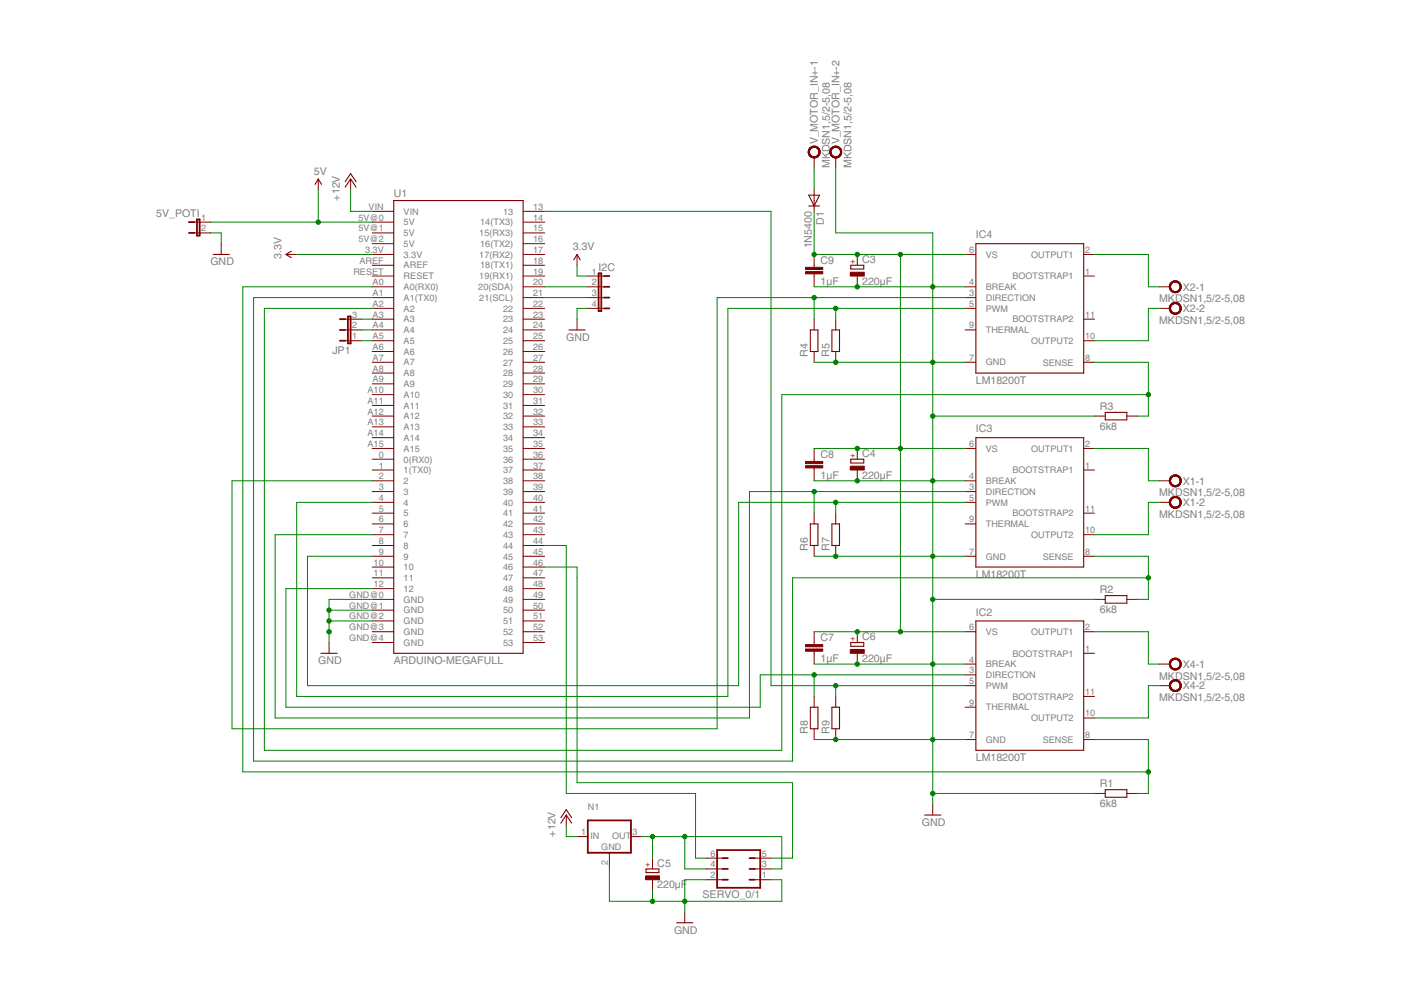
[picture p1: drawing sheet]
<svg xmlns="http://www.w3.org/2000/svg" width="297mm" height="210mm" viewBox="0 0 297 210" stroke-linecap="round" stroke-linejoin="round" font-family="sans-serif">
<g fill="#800000" stroke="#800000" stroke-width=".23">
<path d="M83.5 138.5h27.4z"/>
<path d="M110.9 42.5v96z"/>
<path d="M83.5 42.5h27.4z"/>
<path d="M83.5 42.5v96z"/>
<path d="M67.5 38l.7 1.1z"/>
<path d="M67.5 38l-.7 1.1z"/>
<path d="M68.1 138.5h3.4z"/>
<path d="M143.5 195.6h3.4z"/>
<path d="M60.6 54l1.2-.7z"/>
<path d="M60.6 54l1.2 .6z"/>
<path d="M120.6 70h3.5z"/>
<path d="M122.3 54l.7 1.1z"/>
<path d="M122.3 54l-.7 1.1z"/>
<path d="M180.4 57h2.7z"/>
<path d="M183.1 56.2v.8z"/>
<path d="M180.4 56.2v.8z"/>
<path d="M180.4 56.2h2.7z"/>
<path d="M180.4 98.2h2.7z"/>
<path d="M183.1 97.4v.8z"/>
<path d="M180.4 97.4v.8z"/>
<path d="M180.4 97.4h2.7z"/>
<path d="M74.3 38l1.2 1.7z"/>
<path d="M74.3 38l-1.1 1.7z"/>
<path d="M74.3 36.8l1.2 1.7z"/>
<path d="M74.3 36.8l-1.1 1.7z"/>
<path d="M120.1 172.8l1.1 1.7z"/>
<path d="M120.1 172.8l-1.2 1.7z"/>
<path d="M120.1 171.7l1.1 1.7z"/>
<path d="M120.1 171.7l-1.2 1.7z"/>
<path d="M137 185h2.7z"/>
<path d="M139.7 184.2v.8z"/>
<path d="M137 184.2v.8z"/>
<path d="M137 184.2h2.7z"/>
<path d="M206.9 131.7h22.9z"/>
<path d="M229.8 131.7v27.4z"/>
<path d="M206.9 159.1h22.9z"/>
<path d="M206.9 131.7v27.4z"/>
<path d="M234.3 169h4.6z"/>
<path d="M234.3 167.4h4.6z"/>
<path d="M238.9 167.4v1.6z"/>
<path d="M234.3 167.4v1.6z"/>
<path d="M196 172.8h3.5z"/>
<path d="M180.4 137h2.7z"/>
<path d="M183.1 136.2v.8z"/>
<path d="M180.4 136.2v.8z"/>
<path d="M180.4 136.2h2.7z"/>
<path d="M171.5 41.4l1.1 2.3z"/>
<path d="M173.8 41.4l-1.2 2.3z"/>
<path d="M172.6 43.7h1.2z"/>
<path d="M171.5 41.4h2.3z"/>
<path d="M171.5 43.7h1.1z"/>
<path d="M206.9 92.8h22.9z"/>
<path d="M229.8 92.8v27.4z"/>
<path d="M206.9 120.2h22.9z"/>
<path d="M206.9 92.8v27.4z"/>
<path d="M206.9 51.7h22.9z"/>
<path d="M229.8 51.7v27.4z"/>
<path d="M206.9 79.1h22.9z"/>
<path d="M206.9 51.7v27.4z"/>
<path d="M234.3 127.9h4.6z"/>
<path d="M234.3 126.3h4.6z"/>
<path d="M238.9 126.3v1.6z"/>
<path d="M234.3 126.3v1.6z"/>
<path d="M234.3 89h4.6z"/>
<path d="M234.3 87.4h4.6z"/>
<path d="M238.9 87.4v1.6z"/>
<path d="M234.3 87.4v1.6z"/>
<path d="M45.2 54h3.4z"/>
<path d="M173.4 70v4.5z"/>
<path d="M171.8 70v4.5z"/>
<path d="M171.8 70h1.6z"/>
<path d="M171.8 74.5h1.6z"/>
<path d="M178 70v4.5z"/>
<path d="M176.4 70v4.5z"/>
<path d="M176.4 70h1.6z"/>
<path d="M176.4 74.5h1.6z"/>
<path d="M173.4 111.1v4.6z"/>
<path d="M171.8 111.1v4.6z"/>
<path d="M171.8 111.1h1.6z"/>
<path d="M171.8 115.7h1.6z"/>
<path d="M178 111.1v4.6z"/>
<path d="M176.4 111.1v4.6z"/>
<path d="M176.4 111.1h1.6z"/>
<path d="M176.4 115.7h1.6z"/>
<path d="M173.4 149.9v4.6z"/>
<path d="M171.8 149.9v4.6z"/>
<path d="M171.8 149.9h1.6z"/>
<path d="M171.8 154.5h1.6z"/>
<path d="M178 149.9v4.6z"/>
<path d="M176.4 149.9v4.6z"/>
<path d="M176.4 149.9h1.6z"/>
<path d="M176.4 154.5h1.6z"/>
</g>
<g fill="#800000" stroke="#800000" stroke-width=".21">
<path d="M78.9 47.1h4.6z"/>
<path d="M78.9 58.5h4.6z"/>
<path d="M78.9 49.4h4.6z"/>
<path d="M78.9 60.8h4.6z"/>
<path d="M78.9 63.1h4.6z"/>
<path d="M78.9 65.4h4.6z"/>
<path d="M78.9 67.7h4.6z"/>
<path d="M78.9 70h4.6z"/>
<path d="M78.9 72.2h4.6z"/>
<path d="M78.9 74.5h4.6z"/>
<path d="M78.9 76.8h4.6z"/>
<path d="M78.9 79.1h4.6z"/>
<path d="M78.9 81.4h4.6z"/>
<path d="M78.9 83.7h4.6z"/>
<path d="M78.9 86h4.6z"/>
<path d="M78.9 88.2h4.6z"/>
<path d="M78.9 90.5h4.6z"/>
<path d="M78.9 92.8h4.6z"/>
<path d="M78.9 95.1h4.6z"/>
<path d="M78.9 99.7h4.6z"/>
<path d="M78.9 101.9h4.6z"/>
<path d="M78.9 104.2h4.6z"/>
<path d="M78.9 106.5h4.6z"/>
<path d="M78.9 108.8h4.6z"/>
<path d="M78.9 111.1h4.6z"/>
<path d="M78.9 113.4h4.6z"/>
<path d="M78.9 115.7h4.6z"/>
<path d="M78.9 117.9h4.6z"/>
<path d="M78.9 120.2h4.6z"/>
<path d="M78.9 136.2h4.6z"/>
<path d="M110.9 51.7h4.6z"/>
<path d="M110.9 54h4.6z"/>
<path d="M110.9 56.2h4.6z"/>
<path d="M110.9 65.4h4.6z"/>
<path d="M110.9 67.7h4.6z"/>
<path d="M110.9 70h4.6z"/>
<path d="M110.9 72.2h4.6z"/>
<path d="M110.9 74.5h4.6z"/>
<path d="M110.9 76.8h4.6z"/>
<path d="M110.9 79.1h4.6z"/>
<path d="M110.9 81.4h4.6z"/>
<path d="M110.9 83.7h4.6z"/>
<path d="M110.9 86h4.6z"/>
<path d="M110.9 88.2h4.6z"/>
<path d="M110.9 90.5h4.6z"/>
<path d="M110.9 92.8h4.6z"/>
<path d="M110.9 95.1h4.6z"/>
<path d="M110.9 97.4h4.6z"/>
<path d="M110.9 99.7h4.6z"/>
<path d="M110.9 101.9h4.6z"/>
<path d="M110.9 106.5h4.6z"/>
<path d="M110.9 104.2h4.6z"/>
<path d="M110.9 108.8h4.6z"/>
<path d="M110.9 111.1h4.6z"/>
<path d="M110.9 113.4h4.6z"/>
<path d="M110.9 115.7h4.6z"/>
<path d="M110.9 117.9h4.6z"/>
<path d="M110.9 120.2h4.6z"/>
<path d="M110.9 122.5h4.6z"/>
<path d="M110.9 124.8h4.6z"/>
<path d="M78.9 122.5h4.6z"/>
<path d="M78.9 124.8h4.6z"/>
<path d="M110.9 44.8h4.6z"/>
<path d="M110.9 49.4h4.6z"/>
<path d="M110.9 47.1h4.6z"/>
<path d="M78.9 127.1h4.6z"/>
<path d="M78.9 129.4h4.6z"/>
<path d="M78.9 131.7h4.6z"/>
<path d="M78.9 133.9h4.6z"/>
<path d="M110.9 136.2h4.6z"/>
<path d="M110.9 133.9h4.6z"/>
<path d="M110.9 131.7h4.6z"/>
<path d="M110.9 129.4h4.6z"/>
<path d="M110.9 127.1h4.6z"/>
<path d="M78.9 51.7h4.6z"/>
<path d="M78.9 54h4.6z"/>
<path d="M78.9 56.2h4.6z"/>
<path d="M110.9 63.1h4.6z"/>
<path d="M110.9 60.8h4.6z"/>
<path d="M110.9 58.5h4.6z"/>
<path d="M78.9 44.8h4.6z"/>
<path d="M78.9 97.4h4.6z"/>
<path d="M161.2 186.5h2.3z"/>
<path d="M149.8 186.5h2.2z"/>
<path d="M152 186.5h1.2z"/>
<path d="M160 186.5h1.2z"/>
<path d="M161.2 184.2h2.3z"/>
<path d="M149.8 184.2h2.2z"/>
<path d="M152 184.2h1.2z"/>
<path d="M160 184.2h1.2z"/>
<path d="M161.2 181.9h2.3z"/>
<path d="M149.8 181.9h2.2z"/>
<path d="M152 181.9h1.2z"/>
<path d="M160 181.9h1.2z"/>
<path d="M67.5 38v2.2z"/>
<path d="M69.8 136.2v2.3z"/>
<path d="M145.2 193.4v2.2z"/>
<path d="M60.6 54h2.3z"/>
<path d="M122.3 67.7v2.3z"/>
<path d="M122.3 54v2.2z"/>
<path d="M181.8 58.5v2.3z"/>
<path d="M181.8 54v2.2z"/>
<path d="M181.8 99.7v2.2z"/>
<path d="M181.8 95.1v2.3z"/>
<path d="M74.3 38v2.2z"/>
<path d="M120.1 172.8v2.3z"/>
<path d="M138.3 186.5v2.3z"/>
<path d="M138.3 181.9v2.3z"/>
<path d="M229.8 138.5h2.3z"/>
<path d="M229.8 147.7h2.3z"/>
<path d="M229.8 133.9h2.3z"/>
<path d="M229.8 152.2h2.3z"/>
<path d="M204.6 143.1h2.3z"/>
<path d="M204.6 140.8h2.3z"/>
<path d="M204.6 145.4h2.3z"/>
<path d="M204.6 133.9h2.3z"/>
<path d="M204.6 156.8h2.3z"/>
<path d="M229.8 156.8h2.3z"/>
<path d="M204.6 149.9h2.3z"/>
<path d="M238.9 168.2h2.3z"/>
<path d="M232.1 168.2h2.2z"/>
<path d="M197.8 170.5v2.3z"/>
<path d="M245.8 140.8h2.3z"/>
<path d="M245.8 145.4h2.3z"/>
<path d="M172.6 33.4v2.3z"/>
<path d="M177.2 33.4v2.3z"/>
<path d="M74.3 72.2h2.3z"/>
<path d="M74.3 70h2.3z"/>
<path d="M74.3 67.7h2.3z"/>
<path d="M73.2 67.7h1.1z"/>
<path d="M73.2 70h1.1z"/>
<path d="M73.2 72.2h1.1z"/>
<path d="M124.6 58.5h2.3z"/>
<path d="M124.6 60.8h2.3z"/>
<path d="M124.6 63.1h2.3z"/>
<path d="M126.9 63.1h1.2z"/>
<path d="M126.9 60.8h1.2z"/>
<path d="M126.9 58.5h1.2z"/>
<path d="M126.9 65.4h1.2z"/>
<path d="M124.6 65.4h2.3z"/>
<path d="M181.8 138.5v2.3z"/>
<path d="M181.8 133.9v2.3z"/>
<path d="M42.3 47.1h2.3z"/>
<path d="M41.2 47.1h1.1z"/>
<path d="M42.3 49.4h2.3z"/>
<path d="M41.2 49.4h1.1z"/>
<path d="M172.6 40.2v2.3z"/>
<path d="M172.6 42.5v2.3z"/>
<path d="M172.6 133.9v2.3z"/>
<path d="M172.6 138.5v2.3z"/>
<path d="M172.6 136.2v.5z"/>
<path d="M172.6 138v.5z"/>
<path d="M229.8 99.7h2.3z"/>
<path d="M229.8 108.8h2.3z"/>
<path d="M229.8 95.1h2.3z"/>
<path d="M229.8 113.4h2.3z"/>
<path d="M204.6 104.2h2.3z"/>
<path d="M204.6 101.9h2.3z"/>
<path d="M204.6 106.5h2.3z"/>
<path d="M204.6 95.1h2.3z"/>
<path d="M204.6 117.9h2.3z"/>
<path d="M229.8 117.9h2.3z"/>
<path d="M204.6 111.1h2.3z"/>
<path d="M229.8 58.5h2.3z"/>
<path d="M229.8 67.7h2.3z"/>
<path d="M229.8 54h2.3z"/>
<path d="M229.8 72.2h2.3z"/>
<path d="M204.6 63.1h2.3z"/>
<path d="M204.6 60.8h2.3z"/>
<path d="M204.6 65.4h2.3z"/>
<path d="M204.6 54h2.3z"/>
<path d="M204.6 76.8h2.3z"/>
<path d="M229.8 76.8h2.3z"/>
<path d="M204.6 70h2.3z"/>
<path d="M245.8 101.9h2.3z"/>
<path d="M245.8 106.5h2.3z"/>
<path d="M245.8 60.8h2.3z"/>
<path d="M245.8 65.4h2.3z"/>
<path d="M172.6 95.1v2.3z"/>
<path d="M172.6 99.7v2.2z"/>
<path d="M172.6 97.4v.4z"/>
<path d="M172.6 99.2v.5z"/>
<path d="M172.6 54v2.2z"/>
<path d="M172.6 58.5v2.3z"/>
<path d="M172.6 56.2v.5z"/>
<path d="M172.6 58.1v.4z"/>
<path d="M238.9 127.1h2.3z"/>
<path d="M232.1 127.1h2.2z"/>
<path d="M238.9 88.2h2.3z"/>
<path d="M232.1 88.2h2.2z"/>
<path d="M46.9 51.7v2.3z"/>
<path d="M122.3 177.4h2.3z"/>
<path d="M129.2 181.9v2.3z"/>
<path d="M133.8 177.4h2.3z"/>
<path d="M129.2 180.8v1.1z"/>
<path d="M172.6 67.7v2.3z"/>
<path d="M172.6 74.5v2.3z"/>
<path d="M177.2 67.7v2.3z"/>
<path d="M177.2 74.5v2.3z"/>
<path d="M172.6 108.8v2.3z"/>
<path d="M172.6 115.7v2.2z"/>
<path d="M177.2 108.8v2.3z"/>
<path d="M177.2 115.7v2.2z"/>
<path d="M172.6 147.7v2.2z"/>
<path d="M172.6 154.5v2.3z"/>
<path d="M177.2 147.7v2.2z"/>
<path d="M177.2 154.5v2.3z"/>
<path d="M248.3 139.9a1.26 1.26 0 0 1 2 .3 1.26 1.26 0 0 1-.8 1.8 1.26 1.26 0 0 1-1.6-1.2h.3a1.03 1.03 0 0 1 1.4-1 1.03 1.03 0 0 1 .3 1.8 1.03 1.03 0 0 1-1.7-.5v-.3h-.3z" fill-rule="evenodd"/>
<path d="M248.3 139.9a1.26 1.26 0 0 1 2 .3 1.26 1.26 0 0 1-.8 1.8 1.26 1.26 0 0 1-1.6-1.2h.3a1.03 1.03 0 0 1 1.4-1 1.03 1.03 0 0 1 .3 1.8 1.03 1.03 0 0 1-1.7-.5v-.3h-.3z" fill-rule="evenodd"/>
<path d="M248.3 139.9a1.26 1.26 0 0 1 2 .3 1.26 1.26 0 0 1-.8 1.8 1.26 1.26 0 0 1-1.6-1.2h.3a1.03 1.03 0 0 1 1.4-1 1.03 1.03 0 0 1 .3 1.8 1.03 1.03 0 0 1-1.7-.5v-.3h-.3z" fill-rule="evenodd"/>
<path d="M248.3 144.5a1.26 1.26 0 0 1 2 .3 1.26 1.26 0 0 1-.8 1.8 1.26 1.26 0 0 1-1.6-1.2h.3a1.03 1.03 0 0 1 1.4-1 1.03 1.03 0 0 1 .3 1.7 1.03 1.03 0 0 1-1.7-.5v-.2h-.3z" fill-rule="evenodd"/>
<path d="M248.3 144.5a1.26 1.26 0 0 1 2 .3 1.26 1.26 0 0 1-.8 1.8 1.26 1.26 0 0 1-1.6-1.2h.3a1.03 1.03 0 0 1 1.4-1 1.03 1.03 0 0 1 .3 1.7 1.03 1.03 0 0 1-1.7-.5v-.2h-.3z" fill-rule="evenodd"/>
<path d="M248.3 144.5a1.26 1.26 0 0 1 2 .3 1.26 1.26 0 0 1-.8 1.8 1.26 1.26 0 0 1-1.6-1.2h.3a1.03 1.03 0 0 1 1.4-1 1.03 1.03 0 0 1 .3 1.7 1.03 1.03 0 0 1-1.7-.5v-.2h-.3z" fill-rule="evenodd"/>
<path d="M171.7 31.3a1.26 1.26 0 0 1 2 .3 1.26 1.26 0 0 1-.7 1.8 1.26 1.26 0 0 1-1.6-1.2h.2a1.03 1.03 0 0 1 1.5-.8 1.03 1.03 0 0 1 .2 1.7 1.03 1.03 0 0 1-1.7-.6v-.3h-.2z" fill-rule="evenodd"/>
<path d="M171.7 31.3a1.26 1.26 0 0 1 2 .3 1.26 1.26 0 0 1-.7 1.8 1.26 1.26 0 0 1-1.6-1.2h.2a1.03 1.03 0 0 1 1.5-.8 1.03 1.03 0 0 1 .2 1.7 1.03 1.03 0 0 1-1.7-.6v-.3h-.2z" fill-rule="evenodd"/>
<path d="M171.7 31.3a1.26 1.26 0 0 1 2 .3 1.26 1.26 0 0 1-.7 1.8 1.26 1.26 0 0 1-1.6-1.2h.2a1.03 1.03 0 0 1 1.5-.8 1.03 1.03 0 0 1 .2 1.7 1.03 1.03 0 0 1-1.7-.6v-.3h-.2z" fill-rule="evenodd"/>
<path d="M176.3 31.3a1.26 1.26 0 0 1 2 .3 1.26 1.26 0 0 1-.8 1.8 1.26 1.26 0 0 1-1.6-1.2h.3a1.03 1.03 0 0 1 1.5-.8 1.03 1.03 0 0 1 .1 1.7 1.03 1.03 0 0 1-1.6-.6v-.3h-.3z" fill-rule="evenodd"/>
<path d="M176.3 31.3a1.26 1.26 0 0 1 2 .3 1.26 1.26 0 0 1-.8 1.8 1.26 1.26 0 0 1-1.6-1.2h.3a1.03 1.03 0 0 1 1.5-.8 1.03 1.03 0 0 1 .1 1.7 1.03 1.03 0 0 1-1.6-.6v-.3h-.3z" fill-rule="evenodd"/>
<path d="M176.3 31.3a1.26 1.26 0 0 1 2 .3 1.26 1.26 0 0 1-.8 1.8 1.26 1.26 0 0 1-1.6-1.2h.3a1.03 1.03 0 0 1 1.5-.8 1.03 1.03 0 0 1 .1 1.7 1.03 1.03 0 0 1-1.6-.6v-.3h-.3z" fill-rule="evenodd"/>
<path d="M248.3 101a1.26 1.26 0 0 1 2 .3 1.26 1.26 0 0 1-.8 1.9 1.26 1.26 0 0 1-1.6-1.3h.3a1.03 1.03 0 0 1 1.4-.9 1.03 1.03 0 0 1 .3 1.7 1.03 1.03 0 0 1-1.7-.5v-.3h-.3z" fill-rule="evenodd"/>
<path d="M248.3 101a1.26 1.26 0 0 1 2 .3 1.26 1.26 0 0 1-.8 1.9 1.26 1.26 0 0 1-1.6-1.3h.3a1.03 1.03 0 0 1 1.4-.9 1.03 1.03 0 0 1 .3 1.7 1.03 1.03 0 0 1-1.7-.5v-.3h-.3z" fill-rule="evenodd"/>
<path d="M248.3 101a1.26 1.26 0 0 1 2 .3 1.26 1.26 0 0 1-.8 1.9 1.26 1.26 0 0 1-1.6-1.3h.3a1.03 1.03 0 0 1 1.4-.9 1.03 1.03 0 0 1 .3 1.7 1.03 1.03 0 0 1-1.7-.5v-.3h-.3z" fill-rule="evenodd"/>
<path d="M248.3 105.6a1.26 1.26 0 0 1 2 .3 1.26 1.26 0 0 1-.8 1.8 1.26 1.26 0 0 1-1.6-1.2h.3a1.03 1.03 0 0 1 1.4-.9 1.03 1.03 0 0 1 .3 1.7 1.03 1.03 0 0 1-1.7-.5v-.3h-.3z" fill-rule="evenodd"/>
<path d="M248.3 105.6a1.26 1.26 0 0 1 2 .3 1.26 1.26 0 0 1-.8 1.8 1.26 1.26 0 0 1-1.6-1.2h.3a1.03 1.03 0 0 1 1.4-.9 1.03 1.03 0 0 1 .3 1.7 1.03 1.03 0 0 1-1.7-.5v-.3h-.3z" fill-rule="evenodd"/>
<path d="M248.3 105.6a1.26 1.26 0 0 1 2 .3 1.26 1.26 0 0 1-.8 1.8 1.26 1.26 0 0 1-1.6-1.2h.3a1.03 1.03 0 0 1 1.4-.9 1.03 1.03 0 0 1 .3 1.7 1.03 1.03 0 0 1-1.7-.5v-.3h-.3z" fill-rule="evenodd"/>
<path d="M248.3 59.9a1.26 1.26 0 0 1 2 .3 1.26 1.26 0 0 1-.8 1.8 1.26 1.26 0 0 1-1.6-1.2h.3a1.03 1.03 0 0 1 1.4-1 1.03 1.03 0 0 1 .3 1.7 1.03 1.03 0 0 1-1.7-.4v-.3h-.3z" fill-rule="evenodd"/>
<path d="M248.3 59.9a1.26 1.26 0 0 1 2 .3 1.26 1.26 0 0 1-.8 1.8 1.26 1.26 0 0 1-1.6-1.2h.3a1.03 1.03 0 0 1 1.4-1 1.03 1.03 0 0 1 .3 1.7 1.03 1.03 0 0 1-1.7-.4v-.3h-.3z" fill-rule="evenodd"/>
<path d="M248.3 59.9a1.26 1.26 0 0 1 2 .3 1.26 1.26 0 0 1-.8 1.8 1.26 1.26 0 0 1-1.6-1.2h.3a1.03 1.03 0 0 1 1.4-1 1.03 1.03 0 0 1 .3 1.7 1.03 1.03 0 0 1-1.7-.4v-.3h-.3z" fill-rule="evenodd"/>
<path d="M248.3 64.5a1.26 1.26 0 0 1 2 .3 1.26 1.26 0 0 1-.8 1.8 1.26 1.26 0 0 1-1.6-1.2h.3a1.03 1.03 0 0 1 1.4-1 1.03 1.03 0 0 1 .3 1.7 1.03 1.03 0 0 1-1.7-.5v-.2h-.3z" fill-rule="evenodd"/>
<path d="M248.3 64.5a1.26 1.26 0 0 1 2 .3 1.26 1.26 0 0 1-.8 1.8 1.26 1.26 0 0 1-1.6-1.2h.3a1.03 1.03 0 0 1 1.4-1 1.03 1.03 0 0 1 .3 1.7 1.03 1.03 0 0 1-1.7-.5v-.2h-.3z" fill-rule="evenodd"/>
<path d="M248.3 64.5a1.26 1.26 0 0 1 2 .3 1.26 1.26 0 0 1-.8 1.8 1.26 1.26 0 0 1-1.6-1.2h.3a1.03 1.03 0 0 1 1.4-1 1.03 1.03 0 0 1 .3 1.7 1.03 1.03 0 0 1-1.7-.5v-.2h-.3z" fill-rule="evenodd"/>
</g>
<g fill="#800000" stroke="#800000" stroke-width=".38">
<path d="M153.2 186.5h1.1z"/>
<path d="M158.9 186.5h1.1z"/>
<path d="M153.2 184.2h1.1z"/>
<path d="M158.9 184.2h1.1z"/>
<path d="M153.2 181.9h1.1z"/>
<path d="M158.9 181.9h1.1z"/>
<path d="M152 180.2v8z"/>
<path d="M152 180.2h9.2z"/>
<path d="M161.2 180.2v8z"/>
<path d="M152 188.2h9.2z"/>
<path d="M72.1 67.7h1.1z"/>
<path d="M72.1 70h1.1z"/>
<path d="M72.1 72.2h1.1z"/>
<path d="M74.3 67.1v5.7z"/>
<path d="M73.8 67.1h.5z"/>
<path d="M73.8 67.1v5.7z"/>
<path d="M73.8 72.8h.5z"/>
<path d="M128.1 63.1h1.1z"/>
<path d="M128.1 60.8h1.1z"/>
<path d="M128.1 58.5h1.1z"/>
<path d="M126.9 58v7.4z"/>
<path d="M126.9 65.4v.6z"/>
<path d="M126.9 66h.6z"/>
<path d="M127.5 58v8z"/>
<path d="M126.9 58h.6z"/>
<path d="M128.1 65.4h1.1z"/>
<path d="M40 47.1h1.2z"/>
<path d="M40 49.4h1.2z"/>
<path d="M42.3 46.5v3.5z"/>
<path d="M41.8 50h.5z"/>
<path d="M41.8 46.5v3.5z"/>
<path d="M41.8 46.5h.5z"/>
<path d="M124.6 180.8h4.6z"/>
<path d="M129.2 180.8h4.6z"/>
<path d="M133.8 173.9v6.9z"/>
<path d="M124.6 173.9h9.2z"/>
<path d="M124.6 173.9v6.9z"/>
</g>
<g fill="#800000" stroke="#800000" stroke-width=".21">
<path d="M180.3 57.7h2.9v.8h-2.9z"/>
<path d="M180.3 98.8h2.9v.9h-2.9z"/>
<path d="M136.9 185.7h2.9v.8h-2.9z"/>
<path d="M180.3 137.7h2.9v.8h-2.9z"/>
<path d="M170.8 137.6h3.6v.5h-3.6z"/>
<path d="M170.8 136.7h3.6v.4h-3.6z"/>
<path d="M170.8 98.7h3.6v.5h-3.6z"/>
<path d="M170.8 97.8h3.6v.5h-3.6z"/>
<path d="M170.8 57.6h3.6v.5h-3.6z"/>
<path d="M170.8 56.7h3.6v.4h-3.6z"/>
</g>
<g fill="#008000" stroke="#008000" stroke-width=".21">
<path d="M67.5 40.2v6.9z"/>
<path d="M44.6 47.1h22.9z"/>
<path d="M67.5 47.1h11.4z"/>
<path d="M122.3 65.4v2.3z"/>
<path d="M122.3 65.4h2.3z"/>
<path d="M44.6 49.4h2.3z"/>
<path d="M46.9 49.4v2.3z"/>
<path d="M138.3 188.8v2.3z"/>
<path d="M163.5 186.5h2.3z"/>
<path d="M165.8 186.5v4.6z"/>
<path d="M145.2 186.5h4.6z"/>
<path d="M145.2 186.5v4.6z"/>
<path d="M145.2 191.1v2.3z"/>
<path d="M145.2 191.1h20.6z"/>
<path d="M138.3 191.1h6.9z"/>
<path d="M129.2 191.1h9.1z"/>
<path d="M129.2 184.2v6.9z"/>
<path d="M69.8 127.1h9.1z"/>
<path d="M69.8 133.9v2.3z"/>
<path d="M69.8 131.7v2.2z"/>
<path d="M69.8 131.7h9.1z"/>
<path d="M69.8 129.4v2.3z"/>
<path d="M69.8 127.1v2.3z"/>
<path d="M69.8 129.4h9.1z"/>
<path d="M172.6 140.8h9.2z"/>
<path d="M197.8 140.8h6.8z"/>
<path d="M181.8 140.8h16z"/>
<path d="M172.6 60.8h9.2z"/>
<path d="M197.8 60.8h6.8z"/>
<path d="M181.8 60.8h16z"/>
<path d="M197.8 60.8v16z"/>
<path d="M197.8 76.8h6.8z"/>
<path d="M197.8 76.8v11.4z"/>
<path d="M197.8 88.2h34.3z"/>
<path d="M172.6 101.9h9.2z"/>
<path d="M181.8 101.9h16z"/>
<path d="M197.8 101.9h6.8z"/>
<path d="M197.8 88.2v13.7z"/>
<path d="M197.8 117.9h6.8z"/>
<path d="M197.8 101.9v16z"/>
<path d="M197.8 117.9v9.2z"/>
<path d="M197.8 127.1h34.3z"/>
<path d="M197.8 127.1v13.7z"/>
<path d="M197.8 140.8v16z"/>
<path d="M197.8 156.8h6.8z"/>
<path d="M197.8 156.8v11.4z"/>
<path d="M197.8 168.2h34.3z"/>
<path d="M197.8 168.2v2.3z"/>
<path d="M197.8 49.4v11.4z"/>
<path d="M177.2 49.4h20.6z"/>
<path d="M177.2 35.7v13.7z"/>
<path d="M172.6 117.9h4.6z"/>
<path d="M177.2 117.9h20.6z"/>
<path d="M172.6 76.8h4.6z"/>
<path d="M177.2 76.8h20.6z"/>
<path d="M172.6 156.8h4.6z"/>
<path d="M177.2 156.8h20.6z"/>
<path d="M62.9 54h16z"/>
<path d="M122.3 58.5h2.3z"/>
<path d="M122.3 56.2v2.3z"/>
<path d="M145.2 184.2h4.6z"/>
<path d="M145.2 177.4v6.8z"/>
<path d="M163.5 184.2h2.3z"/>
<path d="M165.8 177.4v6.8z"/>
<path d="M145.2 177.4h20.6z"/>
<path d="M138.3 177.4h6.9z"/>
<path d="M138.3 177.4v4.5z"/>
<path d="M136.1 177.4h2.2z"/>
<path d="M120.1 175.1v2.3z"/>
<path d="M120.1 177.4h2.2z"/>
<path d="M74.3 44.8h4.6z"/>
<path d="M74.3 40.2v4.6z"/>
<path d="M232.1 156.8h11.4z"/>
<path d="M243.5 156.8v6.9z"/>
<path d="M243.5 163.7v4.5z"/>
<path d="M241.2 168.2h2.3z"/>
<path d="M51.5 163.7h192z"/>
<path d="M51.5 60.8h27.4z"/>
<path d="M51.5 60.8v102.9z"/>
<path d="M243.5 140.8h2.3z"/>
<path d="M243.5 133.9v6.9z"/>
<path d="M232.1 133.9h11.4z"/>
<path d="M232.1 152.2h11.4z"/>
<path d="M243.5 145.4v6.8z"/>
<path d="M243.5 145.4h2.3z"/>
<path d="M172.6 35.7v4.5z"/>
<path d="M122.3 122.5v43.4z"/>
<path d="M122.3 165.9h45.7z"/>
<path d="M168 165.9v16z"/>
<path d="M163.5 181.9h4.5z"/>
<path d="M115.5 120.2h6.8z"/>
<path d="M122.3 120.2v2.3z"/>
<path d="M120.1 115.7v52.5z"/>
<path d="M120.1 168.2h27.4z"/>
<path d="M147.5 168.2v13.7z"/>
<path d="M147.5 181.9h2.3z"/>
<path d="M115.5 115.7h4.6z"/>
<path d="M65.2 117.9h13.7z"/>
<path d="M65.2 117.9v27.5z"/>
<path d="M65.2 145.4h91.4z"/>
<path d="M156.6 106.5v38.9z"/>
<path d="M156.6 106.5h20.6z"/>
<path d="M177.2 106.5h27.4z"/>
<path d="M177.2 106.5v2.3z"/>
<path d="M232.1 95.1h11.4z"/>
<path d="M243.5 95.1v6.8z"/>
<path d="M243.5 101.9h2.3z"/>
<path d="M232.1 113.4h11.4z"/>
<path d="M243.5 106.5v6.9z"/>
<path d="M243.5 106.5h2.3z"/>
<path d="M190.9 54h13.7z"/>
<path d="M181.8 54h9.1z"/>
<path d="M181.8 95.1h9.1z"/>
<path d="M190.9 95.1h13.7z"/>
<path d="M190.9 54v41.1z"/>
<path d="M190.9 133.9h13.7z"/>
<path d="M181.8 133.9h9.1z"/>
<path d="M172.6 133.9h9.2z"/>
<path d="M190.9 95.1v38.8z"/>
<path d="M172.6 95.1h9.2z"/>
<path d="M172.6 54h9.2z"/>
<path d="M172.6 44.8v9.2z"/>
<path d="M232.1 54h11.4z"/>
<path d="M243.5 54v6.8z"/>
<path d="M243.5 60.8h2.3z"/>
<path d="M232.1 72.2h11.4z"/>
<path d="M243.5 65.4v6.8z"/>
<path d="M243.5 65.4h2.3z"/>
<path d="M241.2 88.2h2.3z"/>
<path d="M243.5 83.7v4.5z"/>
<path d="M243.5 76.8v6.9z"/>
<path d="M232.1 76.8h11.4z"/>
<path d="M165.8 83.7h77.7z"/>
<path d="M165.8 83.7v75.4z"/>
<path d="M56 159.1h109.8z"/>
<path d="M56 65.4v93.7z"/>
<path d="M56 65.4h22.9z"/>
<path d="M232.1 117.9h11.4z"/>
<path d="M243.5 117.9v4.6z"/>
<path d="M243.5 122.5v4.6z"/>
<path d="M241.2 127.1h2.3z"/>
<path d="M168 122.5h75.5z"/>
<path d="M168 122.5v38.9z"/>
<path d="M53.8 161.4h114.2z"/>
<path d="M53.8 63.1v98.3z"/>
<path d="M53.8 63.1h25.1z"/>
<path d="M76.6 67.7h2.3z"/>
<path d="M76.6 70h2.3z"/>
<path d="M76.6 72.2h2.3z"/>
<path d="M115.5 60.8h9.1z"/>
<path d="M115.5 63.1h9.1z"/>
<path d="M62.9 106.5h16z"/>
<path d="M62.9 106.5v41.2z"/>
<path d="M62.9 147.7h91.4z"/>
<path d="M154.3 65.4v82.3z"/>
<path d="M154.3 65.4h22.9z"/>
<path d="M177.2 65.4h27.4z"/>
<path d="M177.2 65.4v2.3z"/>
<path d="M177.2 145.4h27.4z"/>
<path d="M163.5 145.4h13.7z"/>
<path d="M163.5 44.8v100.6z"/>
<path d="M115.5 44.8h48z"/>
<path d="M177.2 145.4v2.3z"/>
<path d="M172.6 143.1h32z"/>
<path d="M161.2 143.1h11.4z"/>
<path d="M161.2 143.1v6.8z"/>
<path d="M60.6 149.9h100.6z"/>
<path d="M60.6 124.8v25.1z"/>
<path d="M60.6 124.8h18.3z"/>
<path d="M172.6 143.1v4.6z"/>
<path d="M172.6 104.2h32z"/>
<path d="M158.9 104.2h13.7z"/>
<path d="M158.9 104.2v48z"/>
<path d="M58.3 152.2h100.6z"/>
<path d="M58.3 113.4v38.8z"/>
<path d="M58.3 113.4h20.6z"/>
<path d="M172.6 104.2v4.6z"/>
<path d="M172.6 63.1h32z"/>
<path d="M152 63.1h20.6z"/>
<path d="M152 63.1v91.4z"/>
<path d="M49.2 154.5h102.8z"/>
<path d="M49.2 101.9v52.6z"/>
<path d="M49.2 101.9h29.7z"/>
<path d="M172.6 63.1v4.6z"/>
<circle cx="67.5" cy="47.1" r=".47"/>
<circle cx="145.2" cy="191.1" r=".47"/>
<circle cx="138.3" cy="191.1" r=".47"/>
<circle cx="69.8" cy="133.9" r=".47"/>
<circle cx="69.8" cy="131.7" r=".47"/>
<circle cx="69.8" cy="129.4" r=".47"/>
<circle cx="181.8" cy="140.8" r=".47"/>
<circle cx="181.8" cy="60.8" r=".47"/>
<circle cx="197.8" cy="60.8" r=".47"/>
<circle cx="197.8" cy="76.8" r=".47"/>
<circle cx="197.8" cy="88.2" r=".47"/>
<circle cx="181.8" cy="101.9" r=".47"/>
<circle cx="197.8" cy="101.9" r=".47"/>
<circle cx="197.8" cy="117.9" r=".47"/>
<circle cx="197.8" cy="127.1" r=".47"/>
<circle cx="197.8" cy="140.8" r=".47"/>
<circle cx="197.8" cy="156.8" r=".47"/>
<circle cx="197.8" cy="168.2" r=".47"/>
<circle cx="177.2" cy="117.9" r=".47"/>
<circle cx="177.2" cy="76.8" r=".47"/>
<circle cx="177.2" cy="156.8" r=".47"/>
<circle cx="145.2" cy="177.4" r=".47"/>
<circle cx="138.3" cy="177.4" r=".47"/>
<circle cx="243.5" cy="163.7" r=".47"/>
<circle cx="177.2" cy="106.5" r=".47"/>
<circle cx="181.8" cy="54" r=".47"/>
<circle cx="190.9" cy="54" r=".47"/>
<circle cx="181.8" cy="95.1" r=".47"/>
<circle cx="190.9" cy="95.1" r=".47"/>
<circle cx="181.8" cy="133.9" r=".47"/>
<circle cx="190.9" cy="133.9" r=".47"/>
<circle cx="172.6" cy="54" r=".47"/>
<circle cx="243.5" cy="83.7" r=".47"/>
<circle cx="243.5" cy="122.5" r=".47"/>
<circle cx="177.2" cy="65.4" r=".47"/>
<circle cx="177.2" cy="145.4" r=".47"/>
<circle cx="172.6" cy="143.1" r=".47"/>
<circle cx="172.6" cy="104.2" r=".47"/>
<circle cx="172.6" cy="63.1" r=".47"/>
</g>
<g font-size="2.6" fill="#808080">
<text x="173.4" y="30.6" transform="rotate(-90 173.4 30.6)">V_MOTOR_IN+-1</text>
<text x="175.9" y="35.7" transform="rotate(-90 175.9 35.7)">MKDSN1,5/2-5,08</text>
<text x="178" y="30.6" transform="rotate(-90 178 30.6)">V_MOTOR_IN+-2</text>
<text x="180.5" y="35.7" transform="rotate(-90 180.5 35.7)">MKDSN1,5/2-5,08</text>
<text x="66.6" y="37">5V</text>
<text x="83.5" y="41.8">U1</text>
<text x="33.1" y="46">5V_POTI</text>
<text x="72.1" y="42.5" transform="rotate(-90 72.1 42.5)">+12V</text>
<text x="174.7" y="47.7" transform="rotate(-90 174.7 47.7)">D1</text>
<text x="121.4" y="53">3.3V</text>
<text x="172.1" y="52.7" transform="rotate(-90 172.1 52.7)">1N5400</text>
<text x="206.9" y="50.5">IC4</text>
<text x="44.6" y="56.2">GND</text>
<text x="59.7" y="54.9" transform="rotate(-90 59.7 54.9)">3.3V</text>
<text x="126.9" y="57.4">I2C</text>
<text x="174" y="55.9">C9</text>
<text x="182.8" y="55.8">C3</text>
<text x="174" y="60.5">1µF</text>
<text x="182.8" y="60.4">220µF</text>
<text x="245.8" y="64.1">MKDSN1,5/2-5,08</text>
<text x="250.8" y="61.6">X2-1</text>
<text x="245.8" y="68.7">MKDSN1,5/2-5,08</text>
<text x="250.8" y="66.2">X2-2</text>
<text x="70.5" y="75">JP1</text>
<text x="120.1" y="72.2">GND</text>
<text x="171.3" y="75.7" transform="rotate(-90 171.3 75.7)">R4</text>
<text x="175.8" y="75.7" transform="rotate(-90 175.8 75.7)">R5</text>
<text x="206.9" y="81.4">LM18200T</text>
<text x="233.2" y="86.9">R3</text>
<text x="206.9" y="91.7">IC3</text>
<text x="233.2" y="91.2">6k8</text>
<text x="174" y="101.6">1µF</text>
<text x="174" y="97">C8</text>
<text x="182.8" y="101.5">220µF</text>
<text x="182.8" y="96.9">C4</text>
<text x="245.8" y="105.3">MKDSN1,5/2-5,08</text>
<text x="250.8" y="102.7">X1-1</text>
<text x="250.8" y="107.3">X1-2</text>
<text x="245.8" y="109.8">MKDSN1,5/2-5,08</text>
<text x="171.3" y="116.8" transform="rotate(-90 171.3 116.8)">R6</text>
<text x="175.8" y="116.8" transform="rotate(-90 175.8 116.8)">R7</text>
<text x="206.9" y="122.5">LM18200T</text>
<text x="233.2" y="125.7">R2</text>
<text x="206.9" y="130.5">IC2</text>
<text x="233.2" y="130.1">6k8</text>
<text x="174" y="135.9">C7</text>
<text x="182.8" y="135.8">C6</text>
<text x="67.5" y="140.8">GND</text>
<text x="83.5" y="140.8">ARDUINO-MEGAFULL</text>
<text x="174" y="140.5">1µF</text>
<text x="182.8" y="140.4">220µF</text>
<text x="250.8" y="141.6">X4-1</text>
<text x="245.8" y="144.1">MKDSN1,5/2-5,08</text>
<text x="245.8" y="148.7">MKDSN1,5/2-5,08</text>
<text x="250.8" y="146.2">X4-2</text>
<text x="171.3" y="155.7" transform="rotate(-90 171.3 155.7)">R8</text>
<text x="175.8" y="155.7" transform="rotate(-90 175.8 155.7)">R9</text>
<text x="206.9" y="161.4">LM18200T</text>
<text x="233.2" y="166.9">R1</text>
<text x="233.2" y="171.2">6k8</text>
<text x="117.8" y="177.4" transform="rotate(-90 117.8 177.4)">+12V</text>
<text x="195.5" y="175.1">GND</text>
<text x="139.4" y="183.8">C5</text>
<text x="139.4" y="188.4">220µF</text>
<text x="149" y="190.4">SERVO_0/1</text>
<text x="142.9" y="197.9">GND</text>
</g>
<g font-size="2.2" fill="#808080">
<text x="42.7" y="46.8">1</text>
<text x="76" y="46.8">5V@0</text>
<text x="78.2" y="44.5">VIN</text>
<text x="85.6" y="47.8">5V</text>
<text x="85.6" y="45.5">VIN</text>
<text x="101.8" y="47.8">14(TX3)</text>
<text x="106.6" y="45.5">13</text>
<text x="113" y="44.5">13</text>
<text x="113" y="46.8">14</text>
<text x="42.7" y="49.1">2</text>
<text x="76" y="49.1">5V@1</text>
<text x="76" y="51.3">5V@2</text>
<text x="77.4" y="53.6">3.3V</text>
<text x="85.6" y="50.1">5V</text>
<text x="85.6" y="52.3">5V</text>
<text x="101.6" y="50.1">15(RX3)</text>
<text x="101.8" y="52.4">16(TX2)</text>
<text x="113" y="51.3">16</text>
<text x="113" y="53.6">17</text>
<text x="113" y="49.1">15</text>
<text x="205.5" y="53.6">6</text>
<text x="230.1" y="53.6">2</text>
<text x="74.9" y="58.2">RESET</text>
<text x="76.2" y="55.9">AREF</text>
<text x="85.6" y="59.2">RESET</text>
<text x="85.6" y="54.6">3.3V</text>
<text x="85.6" y="56.9">AREF</text>
<text x="101.6" y="54.6">17(RX2)</text>
<text x="101.6" y="59.2">19(RX1)</text>
<text x="101.8" y="56.9">18(TX1)</text>
<text x="113" y="55.9">18</text>
<text x="113" y="58.2">19</text>
<text x="125.5" y="58.2">1</text>
<text x="209" y="54.6">VS</text>
<text x="214.6" y="59.2">BOOTSTRAP1</text>
<text x="218.6" y="54.6">OUTPUT1</text>
<text x="230.1" y="58.2">1</text>
<text x="79" y="60.5">A0</text>
<text x="79" y="62.8">A1</text>
<text x="79" y="65.1">A2</text>
<text x="85.6" y="61.5">A0(RX0)</text>
<text x="85.6" y="63.8">A1(TX0)</text>
<text x="101.4" y="61.5">20(SDA)</text>
<text x="101.6" y="63.8">21(SCL)</text>
<text x="113" y="65.1">22</text>
<text x="113" y="62.8">21</text>
<text x="113" y="60.5">20</text>
<text x="125.5" y="60.5">2</text>
<text x="125.5" y="62.8">3</text>
<text x="125.5" y="65.1">4</text>
<text x="205.5" y="62.8">3</text>
<text x="205.5" y="60.5">4</text>
<text x="205.5" y="65.1">5</text>
<text x="209" y="63.8">DIRECTION</text>
<text x="209" y="61.5">BREAK</text>
<text x="74.7" y="71.9">1</text>
<text x="74.7" y="69.6">2</text>
<text x="74.7" y="67.3">3</text>
<text x="79" y="67.3">A3</text>
<text x="79" y="69.6">A4</text>
<text x="79" y="71.9">A5</text>
<text x="85.6" y="66.1">A2</text>
<text x="85.6" y="68.3">A3</text>
<text x="85.6" y="70.6">A4</text>
<text x="106.6" y="66.1">22</text>
<text x="106.6" y="68.4">23</text>
<text x="106.6" y="70.6">24</text>
<text x="113" y="67.3">23</text>
<text x="113" y="69.6">24</text>
<text x="113" y="71.9">25</text>
<text x="205.5" y="69.6">9</text>
<text x="209" y="66.1">PWM</text>
<text x="209" y="70.6">THERMAL</text>
<text x="214.6" y="68.4">BOOTSTRAP2</text>
<text x="230.1" y="67.3">11</text>
<text x="230.1" y="71.9">10</text>
<text x="79" y="74.2">A6</text>
<text x="79" y="76.5">A7</text>
<text x="85.6" y="72.9">A5</text>
<text x="85.6" y="75.2">A6</text>
<text x="85.6" y="77.5">A7</text>
<text x="106.6" y="72.9">25</text>
<text x="106.6" y="75.2">26</text>
<text x="106.6" y="77.5">27</text>
<text x="113" y="74.2">26</text>
<text x="113" y="76.5">27</text>
<text x="205.5" y="76.5">7</text>
<text x="209" y="77.5">GND</text>
<text x="218.6" y="72.9">OUTPUT2</text>
<text x="221.1" y="77.5">SENSE</text>
<text x="230.1" y="76.5">8</text>
<text x="77.9" y="83.3">A10</text>
<text x="79" y="78.8">A8</text>
<text x="79" y="81.1">A9</text>
<text x="85.6" y="79.8">A8</text>
<text x="85.6" y="82.1">A9</text>
<text x="106.6" y="79.8">28</text>
<text x="106.6" y="82.1">29</text>
<text x="113" y="78.8">28</text>
<text x="113" y="81.1">29</text>
<text x="113" y="83.3">30</text>
<text x="77.9" y="85.6">A11</text>
<text x="77.9" y="87.9">A12</text>
<text x="85.6" y="84.3">A10</text>
<text x="85.6" y="86.6">A11</text>
<text x="85.6" y="88.9">A12</text>
<text x="106.6" y="84.4">30</text>
<text x="106.6" y="86.6">31</text>
<text x="106.6" y="88.9">32</text>
<text x="113" y="85.6">31</text>
<text x="113" y="87.9">32</text>
<text x="77.9" y="90.2">A13</text>
<text x="77.9" y="92.5">A14</text>
<text x="77.9" y="94.8">A15</text>
<text x="85.6" y="91.2">A13</text>
<text x="85.6" y="93.5">A14</text>
<text x="85.6" y="95.8">A15</text>
<text x="106.6" y="91.2">33</text>
<text x="106.6" y="93.5">34</text>
<text x="106.6" y="95.8">35</text>
<text x="113" y="90.2">33</text>
<text x="113" y="92.5">34</text>
<text x="113" y="94.8">35</text>
<text x="205.5" y="94.8">6</text>
<text x="209" y="95.8">VS</text>
<text x="218.6" y="95.8">OUTPUT1</text>
<text x="230.1" y="94.8">2</text>
<text x="80.3" y="99.3">1</text>
<text x="80.3" y="101.6">2</text>
<text x="80.3" y="97.1">0</text>
<text x="85.6" y="100.3">1(TX0)</text>
<text x="85.6" y="98.1">0(RX0)</text>
<text x="106.6" y="98.1">36</text>
<text x="106.6" y="100.4">37</text>
<text x="113" y="97.1">36</text>
<text x="113" y="99.3">37</text>
<text x="113" y="101.6">38</text>
<text x="205.5" y="101.6">4</text>
<text x="214.6" y="100.4">BOOTSTRAP1</text>
<text x="230.1" y="99.3">1</text>
<text x="80.3" y="103.9">3</text>
<text x="80.3" y="106.2">4</text>
<text x="85.6" y="102.6">2</text>
<text x="85.6" y="104.9">3</text>
<text x="85.6" y="107.2">4</text>
<text x="106.6" y="102.6">38</text>
<text x="106.6" y="107.2">40</text>
<text x="106.6" y="104.9">39</text>
<text x="113" y="106.2">40</text>
<text x="113" y="103.9">39</text>
<text x="205.5" y="103.9">3</text>
<text x="205.5" y="106.2">5</text>
<text x="209" y="104.9">DIRECTION</text>
<text x="209" y="102.6">BREAK</text>
<text x="209" y="107.2">PWM</text>
<text x="80.3" y="108.5">5</text>
<text x="80.3" y="110.8">6</text>
<text x="80.3" y="113.1">7</text>
<text x="85.6" y="109.5">5</text>
<text x="85.6" y="111.8">6</text>
<text x="106.6" y="109.5">41</text>
<text x="106.6" y="111.8">42</text>
<text x="113" y="108.5">41</text>
<text x="113" y="110.8">42</text>
<text x="113" y="113.1">43</text>
<text x="205.5" y="110.8">9</text>
<text x="209" y="111.8">THERMAL</text>
<text x="214.6" y="109.5">BOOTSTRAP2</text>
<text x="230.1" y="108.5">11</text>
<text x="230.1" y="113.1">10</text>
<text x="79.2" y="119.9">10</text>
<text x="80.3" y="115.3">8</text>
<text x="80.3" y="117.6">9</text>
<text x="85.6" y="114.1">7</text>
<text x="85.6" y="116.3">8</text>
<text x="85.6" y="118.6">9</text>
<text x="106.6" y="114.1">43</text>
<text x="106.6" y="116.3">44</text>
<text x="106.6" y="118.6">45</text>
<text x="113" y="115.3">44</text>
<text x="113" y="117.6">45</text>
<text x="113" y="119.9">46</text>
<text x="205.5" y="117.6">7</text>
<text x="209" y="118.6">GND</text>
<text x="218.6" y="114.1">OUTPUT2</text>
<text x="221.1" y="118.6">SENSE</text>
<text x="230.1" y="117.6">8</text>
<text x="79.2" y="122.2">11</text>
<text x="79.2" y="124.5">12</text>
<text x="85.6" y="120.9">10</text>
<text x="85.6" y="123.2">11</text>
<text x="85.6" y="125.5">12</text>
<text x="106.6" y="120.9">46</text>
<text x="106.6" y="123.2">47</text>
<text x="106.6" y="125.5">48</text>
<text x="113" y="122.2">47</text>
<text x="113" y="124.5">48</text>
<text x="74.1" y="126.8">GND@0</text>
<text x="74.1" y="129.1">GND@1</text>
<text x="74.1" y="131.3">GND@2</text>
<text x="85.6" y="127.8">GND</text>
<text x="85.6" y="130.1">GND</text>
<text x="106.6" y="130.1">50</text>
<text x="106.6" y="127.8">49</text>
<text x="113" y="131.3">51</text>
<text x="113" y="129.1">50</text>
<text x="113" y="126.8">49</text>
<text x="74.1" y="135.9">GND@4</text>
<text x="74.1" y="133.6">GND@3</text>
<text x="85.6" y="136.9">GND</text>
<text x="85.6" y="132.3">GND</text>
<text x="85.6" y="134.6">GND</text>
<text x="106.6" y="136.9">53</text>
<text x="106.6" y="134.6">52</text>
<text x="106.6" y="132.3">51</text>
<text x="113" y="135.9">53</text>
<text x="113" y="133.6">52</text>
<text x="205.5" y="133.6">6</text>
<text x="209" y="134.6">VS</text>
<text x="218.6" y="134.6">OUTPUT1</text>
<text x="230.1" y="133.6">2</text>
<text x="205.5" y="142.8">3</text>
<text x="205.5" y="140.5">4</text>
<text x="209" y="143.8">DIRECTION</text>
<text x="209" y="141.5">BREAK</text>
<text x="214.6" y="139.2">BOOTSTRAP1</text>
<text x="230.1" y="138.2">1</text>
<text x="205.5" y="145.1">5</text>
<text x="205.5" y="149.6">9</text>
<text x="209" y="146.1">PWM</text>
<text x="214.6" y="148.3">BOOTSTRAP2</text>
<text x="230.1" y="147.3">11</text>
<text x="209" y="150.6">THERMAL</text>
<text x="218.6" y="152.9">OUTPUT2</text>
<text x="230.1" y="151.9">10</text>
<text x="205.5" y="156.5">7</text>
<text x="209" y="157.5">GND</text>
<text x="221.1" y="157.5">SENSE</text>
<text x="230.1" y="156.5">8</text>
<text x="124.6" y="171.7">N1</text>
<text x="123.2" y="177">1</text>
<text x="125.2" y="177.9">IN</text>
<text x="129.8" y="177.9">OUT</text>
<text x="134.1" y="177">3</text>
<text x="127.5" y="180.2">GND</text>
<text x="128.9" y="183.3" transform="rotate(-90 128.9 183.3)">2</text>
<text x="150.6" y="183.9">4</text>
<text x="150.6" y="181.6">6</text>
<text x="161.5" y="183.9">3</text>
<text x="161.5" y="181.6">5</text>
<text x="150.6" y="186.2">2</text>
<text x="161.5" y="186.2">1</text>
</g>
<g font-size="1.9" fill="#800000">
<text x="181.2" y="55.9" transform="rotate(-90 181.2 55.9)">+</text>
<text x="181.2" y="97" transform="rotate(-90 181.2 97)">+</text>
<text x="181.2" y="135.9" transform="rotate(-90 181.2 135.9)">+</text>
<text x="137.8" y="183.9" transform="rotate(-90 137.8 183.9)">+</text>
</g>
</svg>
